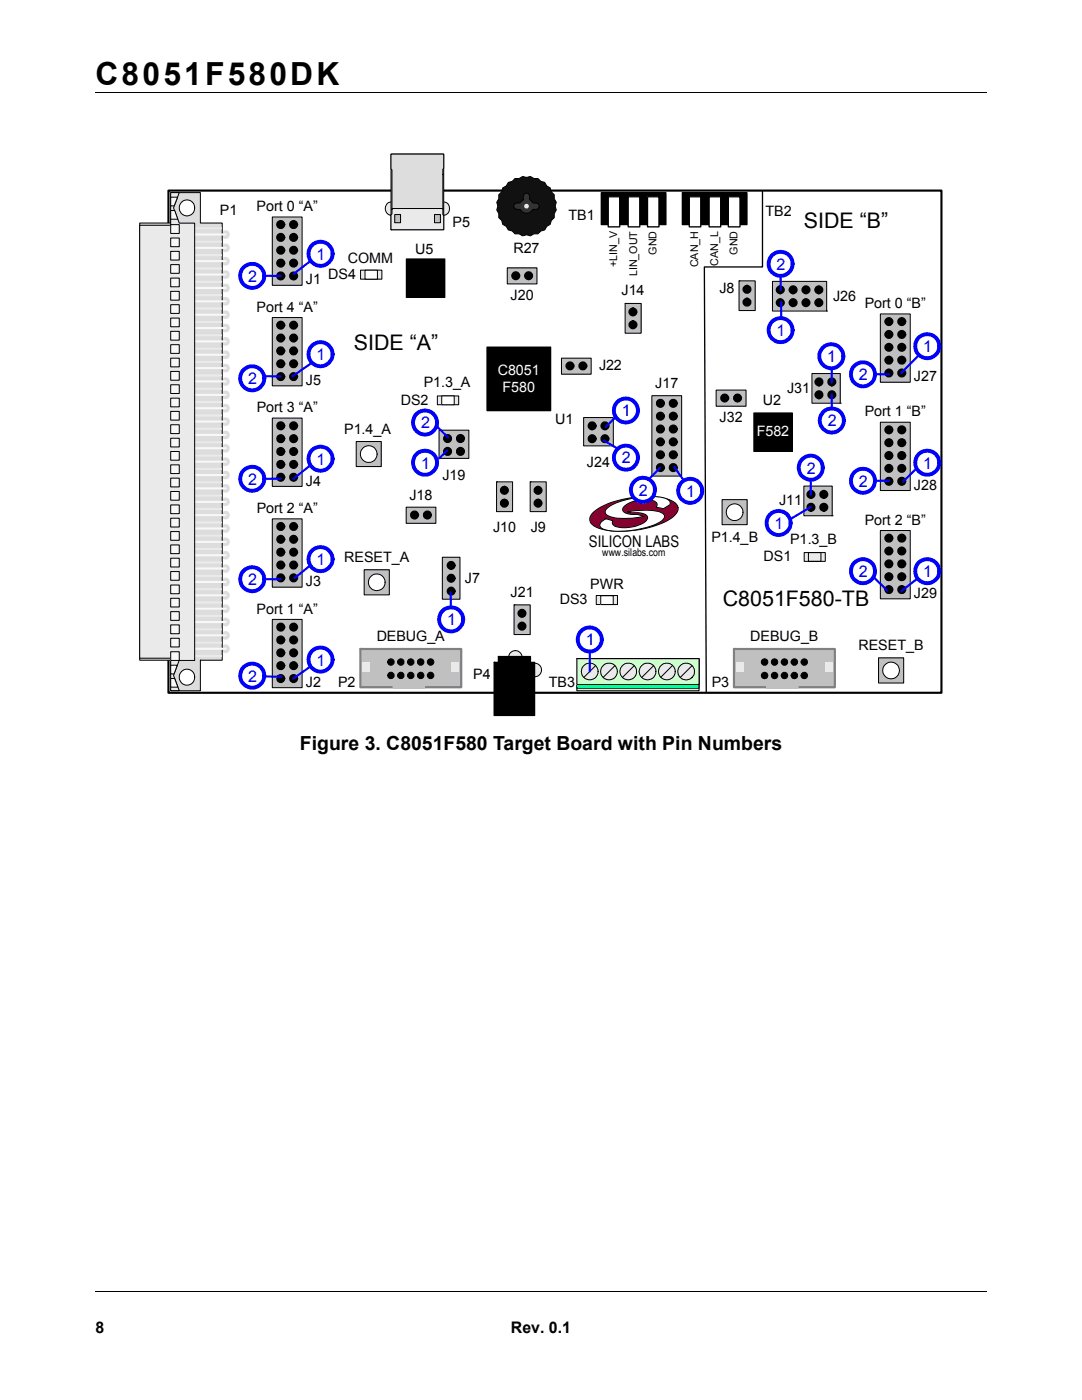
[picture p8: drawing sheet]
<svg xmlns="http://www.w3.org/2000/svg" width="216mm" height="279mm" viewBox="0 0 216 279" stroke-linecap="round" stroke-linejoin="round" font-family="sans-serif">
<path d="M19 18.4h177.8M19.1 257.8h177.8" fill="none" stroke="#000" stroke-width=".2"/>
<g fill="#fff">
<path d="M166.8 259.4h30.7v14.7h-30.7z"/>
<path d="M27.4 30.3h161.1v112.9h-161.1z"/>
<path d="M33.6 38h154.3v100.3h-154.3z"/>
</g>
<path d="M33.6 38h154.3v100.3h-154.3z" fill="none" stroke="#000" stroke-width=".43"/>
<circle cx="102.8" cy="131.2" r="1.36" fill="#eaeaea"/>
<circle cx="102.8" cy="131.2" r="1.36" fill="none" stroke="#000" stroke-width=".2"/>
<circle cx="106.7" cy="133.7" r="1.35" fill="#eaeaea"/>
<g fill="none" stroke="#000" stroke-width=".2">
<path d="M98.6 132.2h8.1v10.6h-8.1zM98.6 132.2h.1M99.4 131h6.5v9.7h-6.5zM99.4 131h.1"/>
<circle cx="106.7" cy="133.7" r="1.35"/>
</g>
<path d="M98.6 132.2h8.1v10.6h-8.1zM99.4 131h6.5v9.7h-6.5z" fill="#000"/>
<path d="M77.2 40.7a1.19 1.19 0 0 1 1.6-.1 1.19 1.19 0 0 1 .3 1.5 1.13 1.13 0 0 1-1.4 .8 1.13 1.13 0 0 1-.8-1.3z" fill-rule="evenodd" fill="#eaeaea"/>
<path d="M77.2 40.7a1.19 1.19 0 0 1 1.6-.1 1.19 1.19 0 0 1 .3 1.5 1.13 1.13 0 0 1-1.4 .8 1.13 1.13 0 0 1-.8-1.3z" fill="none" stroke="#000" stroke-width=".2"/>
<path d="M87.9 40.5a1.25 1.25 0 0 1 1.8 1 1.25 1.25 0 0 1-1.6 1.3 1.43 1.43 0 0 1-.2-2.3z" fill-rule="evenodd" fill="#eaeaea"/>
<path d="M87.9 40.5a1.25 1.25 0 0 1 1.8 1 1.25 1.25 0 0 1-1.6 1.3 1.43 1.43 0 0 1-.2-2.3z" fill="none" stroke="#000" stroke-width=".2"/>
<path d="M78 30.8h10.5v15h-10.5z" fill="#c0c0c0"/>
<path d="M78 30.8h10.5v15h-10.5zM78 45.8h.1" fill="none" stroke="#000" stroke-width=".2"/>
<path d="M78 30.8h10.5v2.7l-.1 .3v8l-.2-.2h-9.9l-.1 .2v-7.9l-.2-.2z" fill-rule="evenodd" fill="#ddd"/>
<path d="M78 30.8h10.5v2.7l-.1 .3v8l-.2-.2h-9.9l-.1 .2v-7.9l-.2-.2z" fill="none" stroke="#000" stroke-width=".2"/>
<path d="M78.8 42.8v1.6h1.1v-1.6zM78.3 41.7l9.9-.1 .2 .2v1l.1 .3v2.7h-10.5v-2.9l.2-.2zM86.7 42.8v1.6h1.2v-1.6z" fill-rule="evenodd" fill="#eaeaea"/>
<path d="M78.3 41.7l9.9-.1 .2 .2v1l.1 .3v2.7h-10.5v-2.9l.2-.2zM78.8 42.8h1.1v1.6h-1.1zM86.7 42.8h1.2v1.6h-1.2z" fill="none" stroke="#000" stroke-width=".2"/>
<path d="M119 118.9h4.2v1.8h-4.2z" fill="#eaeaea"/>
<path d="M119 118.9h4.2v1.8h-4.2z" fill="none" stroke="#000" stroke-width=".2"/>
<path d="M119.9 118.9h2.5v1.8h-2.5z" fill="#fff"/>
<path d="M119.9 118.9h2.5v1.8h-2.5z" fill="none" stroke="#000" stroke-width=".2"/>
<path d="M71.9 53.9h4.3v1.8h-4.3z" fill="#eaeaea"/>
<path d="M71.9 53.9h4.3v1.8h-4.3z" fill="none" stroke="#000" stroke-width=".2"/>
<path d="M72.9 53.9h2.5v1.8h-2.5z" fill="#fff"/>
<path d="M72.8 53.9h2.5v1.8h-2.5z" fill="none" stroke="#000" stroke-width=".2"/>
<path d="M87.3 79h4.2v1.8h-4.2z" fill="#eaeaea"/>
<path d="M87.3 79h4.2v1.8h-4.2z" fill="none" stroke="#000" stroke-width=".2"/>
<path d="M88.1 79h2.5v1.8h-2.5z" fill="#fff"/>
<path d="M88.1 79h2.5v1.8h-2.5z" fill="none" stroke="#000" stroke-width=".2"/>
<path d="M160.5 110.3h4.2v1.7h-4.2z" fill="#eaeaea"/>
<path d="M160.5 110.3h4.2v1.7h-4.2zM161.3 110.3h2.5v1.7h-2.5z" fill="none" stroke="#000" stroke-width=".2"/>
<path d="M144.1 99.7h5v5h-5z" fill="#c0c0c0"/>
<path d="M144.1 99.7h5v5h-5z" fill="none" stroke="#000" stroke-width=".2"/>
<circle cx="146.6" cy="102.2" r="1.67" fill="#fff"/>
<circle cx="146.6" cy="102.2" r="1.67" fill="none" stroke="#000" stroke-width=".2"/>
<path d="M71.1 88.1h5v5h-5z" fill="#c0c0c0"/>
<path d="M71.1 88.1h5v5h-5z" fill="none" stroke="#000" stroke-width=".2"/>
<circle cx="73.6" cy="90.6" r="1.66" fill="#fff"/>
<circle cx="73.6" cy="90.6" r="1.66" fill="none" stroke="#000" stroke-width=".2"/>
<g fill="#ddd">
<path d="M35.7 135.2a1.56 1.56 0 0 1 3.1 0 1.56 1.56 0 0 1-3.1 0zM27.9 44.5v87.3h6.2v6.1h5.9v-6.2l4.3 .1v-87.3h-4.3v-6.1h-5.9v6.1zM35.7 41.5a1.56 1.56 0 0 1 3.1 0 1.56 1.56 0 0 1-3.1 0z" fill-rule="evenodd"/>
<circle cx="45" cy="126.8" r=".86"/>
<circle cx="45" cy="129.5" r=".84"/>
<circle cx="45.1" cy="124.2" r=".86"/>
<circle cx="45" cy="121.5" r=".85"/>
<circle cx="45" cy="116.2" r=".85"/>
<circle cx="45" cy="118.8" r=".84"/>
<circle cx="45" cy="113.5" r=".85"/>
<circle cx="45" cy="110.8" r=".85"/>
<circle cx="45" cy="105.5" r=".84"/>
<circle cx="45" cy="108.1" r=".84"/>
<circle cx="45" cy="102.8" r=".85"/>
<circle cx="45" cy="100.2" r=".85"/>
<circle cx="45" cy="94.8" r=".84"/>
<circle cx="45" cy="97.5" r=".85"/>
<circle cx="45" cy="92.2" r=".85"/>
<circle cx="45" cy="89.5" r=".84"/>
<circle cx="45.1" cy="84.1" r=".86"/>
<circle cx="45" cy="86.8" r=".85"/>
<circle cx="45" cy="81.5" r=".84"/>
<circle cx="45" cy="78.8" r=".85"/>
<circle cx="45" cy="73.5" r=".85"/>
<circle cx="45" cy="76.2" r=".85"/>
<circle cx="45" cy="70.8" r=".84"/>
<circle cx="45" cy="68.1" r=".84"/>
<circle cx="45" cy="62.8" r=".85"/>
<circle cx="45" cy="65.5" r=".85"/>
<circle cx="45" cy="60.2" r=".85"/>
<circle cx="45" cy="57.5" r=".84"/>
<circle cx="45" cy="52.1" r=".85"/>
<circle cx="45" cy="54.8" r=".85"/>
<circle cx="45" cy="49.5" r=".85"/>
<circle cx="45" cy="46.8" r=".85"/>
</g>
<g fill="none" stroke="#000" stroke-width=".2">
<path d="M27.9 44.5h6.2v-6.1h5.9v6.1h4.3v87.3h-4.3v6.1h-5.9v-6.1h-6.2z"/>
<circle cx="37.3" cy="41.5" r="1.56"/>
<circle cx="37.3" cy="135.2" r="1.56"/>
</g>
<g fill="none" stroke="#f8f8f8" stroke-width=".43">
<path d="M37.7 46.8h7.3M37.7 49.5h7.3M37.7 52.1h7.3M37.7 54.8h7.3M37.7 57.5h7.3M37.7 60.1h7.3M37.7 62.8h7.3M37.7 65.5h7.3M37.7 68.1h7.3M37.7 70.8h7.3M37.7 73.5h7.3M37.7 76.1h7.3"/>
<path d="M37.7 78.8h7.3M37.7 81.5h7.3M37.7 84.1h7.3M37.7 86.8h7.3M37.7 89.5h7.3M37.7 92.1h7.3M37.7 94.8h7.3M37.7 97.5h7.3M37.7 100.2h7.3M37.7 102.8h7.3M37.7 105.5h7.3M37.7 108.1h7.3"/>
<path d="M37.7 110.8h7.3M37.7 113.5h7.3M37.7 116.1h7.3M37.7 118.8h7.3M37.7 129.5h7.3M37.7 121.5h7.3M37.7 124.1h7.3M37.7 126.8h7.3"/>
</g>
<g fill="none" stroke="#eaeaea" stroke-width=".43">
<path d="M36.8 48.2h7.3M36.8 50.9h7.3M36.8 53.6h7.3M36.8 56.2h7.3M36.8 58.9h7.3M36.8 45.6h7.3M36.8 61.6h7.3M36.8 64.3h7.3M36.8 66.9h7.3M36.8 69.6h7.3M36.8 72.2h7.3M36.8 74.9h7.3"/>
<path d="M36.8 77.6h7.3M36.8 80.2h7.3M36.8 82.9h7.3M36.8 85.6h7.3M36.8 88.3h7.3M36.8 90.9h7.3M36.8 93.6h7.3M36.8 96.2h7.3M36.8 98.9h7.3M36.8 101.6h7.3M36.8 104.3h7.3M36.8 106.9h7.3"/>
<path d="M36.8 109.6h7.3M36.8 112.3h7.3M36.8 114.9h7.3M36.8 117.6h7.3M36.8 130.9h7.3M36.8 120.2h7.3M36.8 122.9h7.3M36.8 125.6h7.3M36.8 128.3h7.3"/>
</g>
<path d="M34.1 38.4h1.7l-1.2 3.1 1.2 3h3v87.3h-3l-1.2 3 1.2 3h-1.7v-6.4h-6.2v-86.4h6.2z" fill-rule="evenodd" fill="#eaeaea"/>
<path d="M34.1 38.4h1.7l-1.2 3.1 1.2 3h3v87.3h-3l-1.2 3 1.2 3h-1.7v-6.4h-6.2v-86.4h6.2z" fill="none" stroke="#000" stroke-width=".2"/>
<path d="M34.1 44.8h1.7v1.8h-1.7z" fill="#f8f8f8"/>
<path d="M34.1 44.8h1.7v1.8h-1.7z" fill="none" stroke="#000" stroke-width=".2"/>
<path d="M34.1 63.5h1.7v1.7h-1.7z" fill="#f8f8f8"/>
<path d="M34.1 63.5h1.7v1.7h-1.7z" fill="none" stroke="#000" stroke-width=".2"/>
<path d="M34.1 55.5h1.7v1.7h-1.7z" fill="#f8f8f8"/>
<path d="M34.1 55.5h1.7v1.7h-1.7z" fill="none" stroke="#000" stroke-width=".2"/>
<path d="M34.1 90.1h1.7v1.7h-1.7z" fill="#f8f8f8"/>
<path d="M34.1 90.1h1.7v1.7h-1.7z" fill="none" stroke="#000" stroke-width=".2"/>
<path d="M34.1 60.8h1.7v1.7h-1.7z" fill="#f8f8f8"/>
<path d="M34.1 60.8h1.7v1.7h-1.7z" fill="none" stroke="#000" stroke-width=".2"/>
<path d="M34.1 127.4h1.7v1.7h-1.7z" fill="#f8f8f8"/>
<path d="M34.1 127.4h1.7v1.7h-1.7z" fill="none" stroke="#000" stroke-width=".2"/>
<path d="M34.1 103.4h1.7v1.8h-1.7z" fill="#f8f8f8"/>
<path d="M34.1 103.4h1.7v1.8h-1.7z" fill="none" stroke="#000" stroke-width=".2"/>
<path d="M34.1 116.8h1.7v1.7h-1.7z" fill="#f8f8f8"/>
<path d="M34.1 116.8h1.7v1.7h-1.7z" fill="none" stroke="#000" stroke-width=".2"/>
<path d="M34.1 74.1h1.7v1.8h-1.7z" fill="#f8f8f8"/>
<path d="M34.1 74.1h1.7v1.8h-1.7z" fill="none" stroke="#000" stroke-width=".2"/>
<path d="M34.1 52.8h1.7v1.7h-1.7z" fill="#f8f8f8"/>
<path d="M34.1 52.8h1.7v1.7h-1.7z" fill="none" stroke="#000" stroke-width=".2"/>
<path d="M34.1 50.2h1.7v1.7h-1.7z" fill="#f8f8f8"/>
<path d="M34.1 50.2h1.7v1.7h-1.7z" fill="none" stroke="#000" stroke-width=".2"/>
<path d="M34.1 100.8h1.7v1.7h-1.7z" fill="#f8f8f8"/>
<path d="M34.1 100.8h1.7v1.7h-1.7z" fill="none" stroke="#000" stroke-width=".2"/>
<path d="M34.1 98.1h1.7v1.7h-1.7z" fill="#f8f8f8"/>
<path d="M34.1 98.1h1.7v1.7h-1.7z" fill="none" stroke="#000" stroke-width=".2"/>
<path d="M34.1 68.8h1.7v1.7h-1.7z" fill="#f8f8f8"/>
<path d="M34.1 68.8h1.7v1.7h-1.7z" fill="none" stroke="#000" stroke-width=".2"/>
<path d="M34.1 124.7h1.7v1.8h-1.7z" fill="#f8f8f8"/>
<path d="M34.1 124.7h1.7v1.8h-1.7z" fill="none" stroke="#000" stroke-width=".2"/>
<path d="M34.1 122.1h1.7v1.7h-1.7z" fill="#f8f8f8"/>
<path d="M34.1 122.1h1.7v1.7h-1.7z" fill="none" stroke="#000" stroke-width=".2"/>
<path d="M34.1 95.4h1.7v1.8h-1.7z" fill="#f8f8f8"/>
<path d="M34.1 95.4h1.7v1.8h-1.7z" fill="none" stroke="#000" stroke-width=".2"/>
<path d="M34.1 114.1h1.7v1.7h-1.7z" fill="#f8f8f8"/>
<path d="M34.1 114.1h1.7v1.7h-1.7z" fill="none" stroke="#000" stroke-width=".2"/>
<path d="M34.1 71.5h1.7v1.7h-1.7z" fill="#f8f8f8"/>
<path d="M34.1 71.5h1.7v1.7h-1.7z" fill="none" stroke="#000" stroke-width=".2"/>
<path d="M34.1 87.5h1.7v1.7h-1.7z" fill="#f8f8f8"/>
<path d="M34.1 87.5h1.7v1.7h-1.7z" fill="none" stroke="#000" stroke-width=".2"/>
<path d="M34.1 82.1h1.7v1.7h-1.7z" fill="#f8f8f8"/>
<path d="M34.1 82.1h1.7v1.7h-1.7z" fill="none" stroke="#000" stroke-width=".2"/>
<path d="M34.1 58.1h1.7v1.8h-1.7z" fill="#f8f8f8"/>
<path d="M34.1 58.1h1.7v1.8h-1.7z" fill="none" stroke="#000" stroke-width=".2"/>
<path d="M34.1 108.8h1.7v1.7h-1.7z" fill="#f8f8f8"/>
<path d="M34.1 108.8h1.7v1.7h-1.7z" fill="none" stroke="#000" stroke-width=".2"/>
<path d="M34.1 66.1h1.7v1.8h-1.7z" fill="#f8f8f8"/>
<path d="M34.1 66.1h1.7v1.8h-1.7z" fill="none" stroke="#000" stroke-width=".2"/>
<path d="M34.1 119.4h1.7v1.7h-1.7z" fill="#f8f8f8"/>
<path d="M34.1 119.4h1.7v1.7h-1.7z" fill="none" stroke="#000" stroke-width=".2"/>
<path d="M34.1 106.1h1.7v1.7h-1.7z" fill="#f8f8f8"/>
<path d="M34.1 106.1h1.7v1.7h-1.7z" fill="none" stroke="#000" stroke-width=".2"/>
<path d="M34.1 92.8h1.7v1.7h-1.7z" fill="#f8f8f8"/>
<path d="M34.1 92.8h1.7v1.7h-1.7z" fill="none" stroke="#000" stroke-width=".2"/>
<path d="M34.1 47.5h1.7v1.7h-1.7z" fill="#f8f8f8"/>
<path d="M34.1 47.5h1.7v1.7h-1.7z" fill="none" stroke="#000" stroke-width=".2"/>
<path d="M34.1 79.5h1.7v1.7h-1.7z" fill="#f8f8f8"/>
<path d="M34.1 79.5h1.7v1.7h-1.7z" fill="none" stroke="#000" stroke-width=".2"/>
<path d="M34.1 111.4h1.7v1.8h-1.7z" fill="#f8f8f8"/>
<path d="M34.1 111.4h1.7v1.8h-1.7z" fill="none" stroke="#000" stroke-width=".2"/>
<path d="M34.1 76.8h1.7v1.7h-1.7z" fill="#f8f8f8"/>
<path d="M34.1 76.8h1.7v1.7h-1.7z" fill="none" stroke="#000" stroke-width=".2"/>
<path d="M34.1 84.8h1.7v1.7h-1.7z" fill="#f8f8f8"/>
<path d="M34.1 84.8h1.7v1.7h-1.7z" fill="none" stroke="#000" stroke-width=".2"/>
<path d="M34.1 130.1h1.7v1.7h-1.7z" fill="#f8f8f8"/>
<path d="M34.1 130.1h1.7v1.7h-1.7z" fill="none" stroke="#000" stroke-width=".2"/>
<path d="M34.1 42h.8l.6 1.8h-1.4z" fill-rule="evenodd" fill="#f8f8f8"/>
<path d="M34.1 42h.8l.6 1.8h-1.4z" fill="none" stroke="#000" stroke-width=".2"/>
<path d="M34.1 39.3h1.3l-.6 1.8h-.7z" fill-rule="evenodd" fill="#f8f8f8"/>
<path d="M34.1 39.3h1.3l-.6 1.8h-.7z" fill="none" stroke="#000" stroke-width=".2"/>
<path d="M34.1 132.8h1.3l-.7 1.7h-.6z" fill-rule="evenodd" fill="#f8f8f8"/>
<path d="M34.1 132.8h1.3l-.7 1.7h-.6z" fill="none" stroke="#000" stroke-width=".2"/>
<path d="M34.1 135.4h.7l.7 1.7h-1.4z" fill-rule="evenodd" fill="#f8f8f8"/>
<path d="M34.1 135.4h.7l.7 1.7h-1.4z" fill="none" stroke="#000" stroke-width=".2"/>
<path d="M54.3 43.3h6v13.6h-6z" fill="#c0c0c0"/>
<path d="M54.3 43.3h6v13.6h-6z" fill="none" stroke="#000" stroke-width=".2"/>
<g fill="#000">
<circle cx="56" cy="49.9" r=".77"/>
<circle cx="56" cy="52.5" r=".77"/>
<circle cx="56" cy="47.4" r=".77"/>
<circle cx="56" cy="44.8" r=".77"/>
<circle cx="56" cy="55.1" r=".77"/>
<circle cx="58.6" cy="52.5" r=".77"/>
<circle cx="58.6" cy="49.9" r=".77"/>
<circle cx="58.6" cy="47.4" r=".77"/>
<circle cx="58.6" cy="44.8" r=".77"/>
<circle cx="58.6" cy="55.1" r=".77"/>
</g>
<g fill="none" stroke="#000" stroke-width=".27">
<circle cx="56" cy="49.9" r=".77"/>
<circle cx="56" cy="52.5" r=".77"/>
<circle cx="56" cy="47.4" r=".77"/>
<circle cx="56" cy="44.8" r=".77"/>
<circle cx="56" cy="55.1" r=".77"/>
<circle cx="58.6" cy="52.5" r=".77"/>
<circle cx="58.6" cy="49.9" r=".77"/>
<circle cx="58.6" cy="47.4" r=".77"/>
<circle cx="58.6" cy="44.8" r=".77"/>
<circle cx="58.6" cy="55.1" r=".77"/>
</g>
<path d="M54.3 63.4h6v13.6h-6z" fill="#c0c0c0"/>
<path d="M54.3 63.4h6v13.6h-6z" fill="none" stroke="#000" stroke-width=".2"/>
<g fill="#000">
<circle cx="56" cy="67.5" r=".78"/>
<circle cx="56" cy="70" r=".78"/>
<circle cx="56" cy="72.6" r=".78"/>
<circle cx="56" cy="75.2" r=".78"/>
<circle cx="56" cy="64.9" r=".77"/>
<circle cx="58.6" cy="70" r=".79"/>
<circle cx="58.6" cy="72.6" r=".78"/>
<circle cx="58.6" cy="67.5" r=".77"/>
<circle cx="58.6" cy="64.9" r=".77"/>
<circle cx="58.6" cy="75.2" r=".77"/>
</g>
<g fill="none" stroke="#000" stroke-width=".27">
<circle cx="56" cy="67.5" r=".78"/>
<circle cx="56" cy="70" r=".78"/>
<circle cx="56" cy="72.6" r=".78"/>
<circle cx="56" cy="75.2" r=".78"/>
<circle cx="56" cy="64.9" r=".77"/>
<circle cx="58.6" cy="70" r=".79"/>
<circle cx="58.6" cy="72.6" r=".78"/>
<circle cx="58.6" cy="67.5" r=".77"/>
<circle cx="58.6" cy="64.9" r=".77"/>
<circle cx="58.6" cy="75.2" r=".77"/>
</g>
<path d="M54.3 103.5h6v13.7h-6z" fill="#c0c0c0"/>
<path d="M54.3 103.5h6v13.7h-6z" fill="none" stroke="#000" stroke-width=".2"/>
<g fill="#000">
<circle cx="56" cy="112.8" r=".79"/>
<circle cx="56" cy="110.2" r=".78"/>
<circle cx="56" cy="115.3" r=".78"/>
<circle cx="56" cy="105.1" r=".78"/>
<circle cx="56" cy="107.6" r=".78"/>
<circle cx="58.6" cy="112.8" r=".78"/>
<circle cx="58.6" cy="115.3" r=".77"/>
<circle cx="58.6" cy="105.1" r=".77"/>
<circle cx="58.6" cy="110.2" r=".77"/>
<circle cx="58.6" cy="107.6" r=".77"/>
</g>
<g fill="none" stroke="#000" stroke-width=".27">
<circle cx="56" cy="112.8" r=".79"/>
<circle cx="56" cy="110.2" r=".78"/>
<circle cx="56" cy="115.3" r=".78"/>
<circle cx="56" cy="105.1" r=".78"/>
<circle cx="56" cy="107.6" r=".78"/>
<circle cx="58.6" cy="112.8" r=".78"/>
<circle cx="58.6" cy="115.3" r=".77"/>
<circle cx="58.6" cy="105.1" r=".77"/>
<circle cx="58.6" cy="110.2" r=".77"/>
<circle cx="58.6" cy="107.6" r=".77"/>
</g>
<path d="M54.3 123.6h6v13.6h-6z" fill="#c0c0c0"/>
<path d="M54.3 123.6h6v13.6h-6z" fill="none" stroke="#000" stroke-width=".2"/>
<g fill="#000">
<circle cx="56" cy="130.3" r=".79"/>
<circle cx="56" cy="125.1" r=".78"/>
<circle cx="56" cy="132.8" r=".78"/>
<circle cx="56" cy="135.4" r=".78"/>
<circle cx="56" cy="127.7" r=".78"/>
<circle cx="58.6" cy="130.3" r=".78"/>
<circle cx="58.6" cy="132.8" r=".77"/>
<circle cx="58.6" cy="135.4" r=".77"/>
<circle cx="58.6" cy="125.1" r=".77"/>
<circle cx="58.6" cy="127.7" r=".78"/>
</g>
<g fill="none" stroke="#000" stroke-width=".27">
<circle cx="56" cy="130.3" r=".79"/>
<circle cx="56" cy="125.1" r=".78"/>
<circle cx="56" cy="132.8" r=".78"/>
<circle cx="56" cy="135.4" r=".78"/>
<circle cx="56" cy="127.7" r=".78"/>
<circle cx="58.6" cy="130.3" r=".78"/>
<circle cx="58.6" cy="132.8" r=".77"/>
<circle cx="58.6" cy="135.4" r=".77"/>
<circle cx="58.6" cy="125.1" r=".77"/>
<circle cx="58.6" cy="127.7" r=".78"/>
</g>
<path d="M54.3 83.4h6v13.7h-6z" fill="#c0c0c0"/>
<path d="M120 38.4h12.9v6.5h-12.9zM54.3 83.4h6v13.7h-6z" fill="none" stroke="#000" stroke-width=".2"/>
<g fill="#000">
<circle cx="56" cy="87.5" r=".79"/>
<circle cx="56" cy="90.1" r=".79"/>
<circle cx="56" cy="85" r=".78"/>
<circle cx="56" cy="95.2" r=".78"/>
<circle cx="56" cy="92.7" r=".78"/>
<circle cx="58.6" cy="87.5" r=".78"/>
<circle cx="58.6" cy="90.1" r=".78"/>
<circle cx="58.6" cy="95.2" r=".77"/>
<circle cx="58.6" cy="92.7" r=".77"/>
<circle cx="58.6" cy="85" r=".77"/>
</g>
<g fill="none" stroke="#000" stroke-width=".27">
<circle cx="56" cy="87.5" r=".79"/>
<circle cx="56" cy="90.1" r=".79"/>
<circle cx="56" cy="85" r=".78"/>
<circle cx="56" cy="95.2" r=".78"/>
<circle cx="56" cy="92.7" r=".78"/>
<circle cx="58.6" cy="87.5" r=".78"/>
<circle cx="58.6" cy="90.1" r=".78"/>
<circle cx="58.6" cy="95.2" r=".77"/>
<circle cx="58.6" cy="92.7" r=".77"/>
<circle cx="58.6" cy="85" r=".77"/>
</g>
<path d="M120 38.4h12.9v6.5h-12.9z" fill="#000"/>
<path d="M121.4 39.3h2.3v6h-2.3z" fill="#fff"/>
<path d="M121.4 39.3h2.3v6h-2.3z" fill="none" stroke="#000" stroke-width=".27"/>
<path d="M125.3 39.3h2.4v6h-2.4z" fill="#fff"/>
<path d="M125.3 39.3h2.4v6h-2.4z" fill="none" stroke="#000" stroke-width=".27"/>
<path d="M129.2 39.3h2.3v6h-2.3z" fill="#fff"/>
<path d="M129.2 39.3h2.3v6h-2.3z" fill="none" stroke="#000" stroke-width=".27"/>
<path d="M71.9 129.5h20.1v7.7h-20.1z" fill="#c0c0c0"/>
<path d="M71.9 129.5h20.1v7.7h-20.1z" fill="none" stroke="#808080" stroke-width=".43"/>
<circle cx="71.9" cy="129.5" r=".21" fill="#808080"/>
<path d="M78.4 135.7h6.3v1.7h-6.3z" fill="#c0c0c0"/>
<path d="M78.4 135.7h6.3v1.7h-6.3zM78.4 135.7h.1" fill="none" stroke="#c0c0c0" stroke-width=".2"/>
<g fill="#eaeaea">
<path d="M90 132.1h1.6v2h-1.6z"/>
<path d="M72.2 132.1h1.6v2h-1.6z"/>
</g>
<g fill="#000">
<circle cx="78" cy="132.1" r=".64"/>
<circle cx="78" cy="134.8" r=".66"/>
<circle cx="80" cy="134.8" r=".64"/>
<circle cx="80" cy="132.1" r=".64"/>
<circle cx="81.9" cy="132.1" r=".64"/>
<circle cx="82" cy="134.8" r=".66"/>
<circle cx="83.9" cy="132.1" r=".64"/>
<circle cx="84" cy="134.8" r=".64"/>
<circle cx="85.9" cy="134.8" r=".64"/>
<circle cx="85.9" cy="132.1" r=".64"/>
</g>
<g fill="none" stroke="#000" stroke-width=".2">
<path d="M136.1 38.4h13v6.5h-13z"/>
<circle cx="78" cy="132.1" r=".64"/>
<circle cx="78" cy="134.8" r=".66"/>
<circle cx="80" cy="134.8" r=".64"/>
<circle cx="80" cy="132.1" r=".64"/>
<circle cx="81.9" cy="132.1" r=".64"/>
<circle cx="82" cy="134.8" r=".66"/>
<circle cx="83.9" cy="132.1" r=".64"/>
<circle cx="84" cy="134.8" r=".64"/>
<circle cx="85.9" cy="134.8" r=".64"/>
<circle cx="85.9" cy="132.1" r=".64"/>
</g>
<path d="M136.1 38.4h13v6.5h-13z" fill="#000"/>
<path d="M137.5 39.3h2.3v6h-2.3z" fill="#fff"/>
<path d="M137.5 39.3h2.3v6h-2.3z" fill="none" stroke="#000" stroke-width=".27"/>
<path d="M141.5 39.3h2.3v6h-2.3z" fill="#fff"/>
<path d="M141.5 39.3h2.3v6h-2.3z" fill="none" stroke="#000" stroke-width=".27"/>
<path d="M145.3 39.3h2.4v6h-2.4z" fill="#fff"/>
<path d="M145.3 39.3h2.4v6h-2.4z" fill="none" stroke="#000" stroke-width=".27"/>
<path d="M100.3 37.5l.7-.4 .4-.7 .8-.2 .6-.6h.8l.7-.4 .8 .2 .7-.2 .7 .4h.8l.6 .6 .8 .2 .4 .7 .7 .4 .2 .8 .6 .6v.8l.4 .7-.2 .7 .2 .8-.4 .7v.8l-.6 .6-.2 .8-.7 .4-.4 .7-.8 .2-.6 .6h-.8l-.7 .4-.7-.2-.8 .2-.7-.4h-.8l-.6-.6-.8-.2-.4-.7-.7-.4-.2-.8-.6-.6v-.8l-.4-.7 .2-.8-.2-.7 .4-.7v-.8l.6-.6z" fill-rule="evenodd" fill="#111"/>
<path d="M100.3 37.5l.7-.4 .4-.7 .8-.2 .6-.6h.8l.7-.4 .8 .2 .7-.2 .7 .4h.8l.6 .6 .8 .2 .4 .7 .7 .4 .2 .8 .6 .6v.8l.4 .7-.2 .7 .2 .8-.4 .7v.8l-.6 .6-.2 .8-.7 .4-.4 .7-.8 .2-.6 .6h-.8l-.7 .4-.7-.2-.8 .2-.7-.4h-.8l-.6-.6-.8-.2-.4-.7-.7-.4-.2-.8-.6-.6v-.8l-.4-.7 .2-.8-.2-.7 .4-.7v-.8l.6-.6z" fill="none" stroke="#000" stroke-width=".2"/>
<path d="M104.6 38.7a.62 .62 0 0 1 .7-.1 .62 .62 0 0 1 .4 .6v.7l.6 .6h.7a.64 .64 0 0 1 .6 .6 .64 .64 0 0 1-.6 .7h-.7a1.46 1.46 0 0 1-2.5 0h-.6a.64 .64 0 0 1-.7-.7 .64 .64 0 0 1 .7-.6h.6l.6-.6v-.7z" fill-rule="evenodd" fill="#333"/>
<path d="M104.6 38.7a.62 .62 0 0 1 .7-.1 .62 .62 0 0 1 .4 .6v.7l.6 .6h.7a.64 .64 0 0 1 .6 .6 .64 .64 0 0 1-.6 .7h-.7a1.46 1.46 0 0 1-2.5 0h-.6a.64 .64 0 0 1-.7-.7 .64 .64 0 0 1 .7-.6h.6l.6-.6v-.7z" fill="none" stroke="#000" stroke-width=".2"/>
<circle cx="105.1" cy="41.1" r=".48" fill="#eaeaea"/>
<path d="M152.1 38v15.3h-11.6l.4 84.9" fill="none" stroke="#000" stroke-width=".27"/>
<path d="M146.5 129.5h20.1v7.7h-20.1z" fill="#c0c0c0"/>
<path d="M146.5 129.5h20.1v7.7h-20.1z" fill="none" stroke="#808080" stroke-width=".43"/>
<circle cx="146.5" cy="129.5" r=".21" fill="#808080"/>
<path d="M153 135.7h6.3v1.7h-6.3z" fill="#c0c0c0"/>
<path d="M153 135.7h6.3v1.7h-6.3zM153 135.7h.1" fill="none" stroke="#c0c0c0" stroke-width=".2"/>
<g fill="#eaeaea">
<path d="M164.6 132.1h1.6v2h-1.6z"/>
<path d="M146.8 132.1h1.6v2h-1.6z"/>
</g>
<g fill="#000">
<circle cx="152.6" cy="132.1" r=".64"/>
<circle cx="152.6" cy="134.8" r=".65"/>
<circle cx="154.6" cy="132.1" r=".63"/>
<circle cx="154.6" cy="134.8" r=".64"/>
<circle cx="156.5" cy="132.1" r=".64"/>
<circle cx="156.5" cy="134.8" r=".64"/>
<circle cx="158.5" cy="132.1" r=".64"/>
<circle cx="158.5" cy="134.8" r=".64"/>
<circle cx="160.5" cy="132.1" r=".64"/>
<circle cx="160.5" cy="134.8" r=".64"/>
</g>
<g fill="none" stroke="#000" stroke-width=".2">
<circle cx="152.6" cy="132.1" r=".64"/>
<circle cx="152.6" cy="134.8" r=".65"/>
<circle cx="154.6" cy="132.1" r=".63"/>
<circle cx="154.6" cy="134.8" r=".64"/>
<circle cx="156.5" cy="132.1" r=".64"/>
<circle cx="156.5" cy="134.8" r=".64"/>
<circle cx="158.5" cy="132.1" r=".64"/>
<circle cx="158.5" cy="134.8" r=".64"/>
<circle cx="160.5" cy="132.1" r=".64"/>
<circle cx="160.5" cy="134.8" r=".64"/>
</g>
<path d="M115.1 131.4h24.4v6.5h-24.4z" fill="#cfc"/>
<path d="M115.1 131.4h24.4v6.5h-24.4z" fill="none" stroke="#000" stroke-width=".2"/>
<path d="M115.1 131.4h24.4v6h-24.4z" fill="#00ff9a"/>
<path d="M115.1 131.4h24.4v6h-24.4z" fill="none" stroke="#000" stroke-width=".2"/>
<path d="M115.1 131.4h24.4v5.2h-24.4z" fill="#cfc"/>
<path d="M115.1 131.4h24.4v5.2h-24.4z" fill="none" stroke="#000" stroke-width=".2"/>
<circle cx="136.9" cy="134" r="1.67" fill="#eaeaea"/>
<circle cx="136.9" cy="134" r="1.67" fill="none" stroke="#000" stroke-width=".2"/>
<circle cx="133.1" cy="134" r="1.66" fill="#eaeaea"/>
<circle cx="133.1" cy="134" r="1.66" fill="none" stroke="#000" stroke-width=".2"/>
<circle cx="129.2" cy="134" r="1.66" fill="#eaeaea"/>
<circle cx="129.2" cy="134" r="1.66" fill="none" stroke="#000" stroke-width=".2"/>
<circle cx="125.4" cy="134" r="1.66" fill="#eaeaea"/>
<circle cx="125.4" cy="134" r="1.66" fill="none" stroke="#000" stroke-width=".2"/>
<circle cx="121.5" cy="134" r="1.66" fill="#eaeaea"/>
<circle cx="121.5" cy="134" r="1.66" fill="none" stroke="#000" stroke-width=".2"/>
<circle cx="117.7" cy="134" r="1.66" fill="#eaeaea"/>
<g fill="none" stroke="#000" stroke-width=".2">
<path d="M118.9 132.8l-2.4 2.4M122.7 132.8l-2.3 2.4M126.6 132.8l-2.4 2.4M130.4 132.8l-2.4 2.4M134.2 132.8l-2.4 2.4M138.1 132.8l-2.4 2.4"/>
<circle cx="117.7" cy="134" r="1.66"/>
</g>
<path d="M72.7 113.7h5v5h-5z" fill="#c0c0c0"/>
<path d="M72.7 113.7h5v5h-5z" fill="none" stroke="#000" stroke-width=".2"/>
<circle cx="75.2" cy="116.2" r="1.67" fill="#fff"/>
<circle cx="75.2" cy="116.2" r="1.67" fill="none" stroke="#000" stroke-width=".2"/>
<path d="M175.3 131.3h5v5h-5z" fill="#c0c0c0"/>
<path d="M175.3 131.3h5v5h-5z" fill="none" stroke="#000" stroke-width=".2"/>
<circle cx="177.8" cy="133.8" r="1.67" fill="#fff"/>
<circle cx="177.8" cy="133.8" r="1.67" fill="none" stroke="#000" stroke-width=".2"/>
<path d="M101.2 53.5h5.9v3.2h-5.9z" fill="#c0c0c0"/>
<path d="M101.2 53.5h5.9v3.2h-5.9z" fill="none" stroke="#000" stroke-width=".2"/>
<g fill="#000">
<circle cx="102.9" cy="55" r=".77"/>
<circle cx="105.5" cy="55" r=".77"/>
</g>
<g fill="none" stroke="#000" stroke-width=".27">
<circle cx="102.9" cy="55" r=".77"/>
<circle cx="105.5" cy="55" r=".77"/>
</g>
<path d="M118.2 102.4a14.2 14.2 0 0 1 7.8-3.1 16.3 16.3 0 0 1 8 .6 1.67 1.67 0 0 1 1.3 1.4 1.67 1.67 0 0 1-.8 1.7 18.2 18.2 0 0 1-11 3 7.8 7.8 0 0 1-5.6-1.5 1.55 1.55 0 0 1 .3-2.1z" fill-rule="evenodd" fill="#9a0033"/>
<path d="M118.2 102.4a14.2 14.2 0 0 1 7.8-3.1 16.3 16.3 0 0 1 8 .6 1.67 1.67 0 0 1 1.3 1.4 1.67 1.67 0 0 1-.8 1.7 18.2 18.2 0 0 1-11 3 7.8 7.8 0 0 1-5.6-1.5 1.55 1.55 0 0 1 .3-2.1z" fill="none" stroke="#000" stroke-width=".2"/>
<path d="M121 101.6a7.4 7.4 0 0 1 3.6-1.8 16.5 16.5 0 0 1 8-.4 1.06 1.06 0 0 1 1.1 1.3l-1.3 .8-1.5-.3a.75 .75 0 0 0-.4-1.2 6 6 0 0 0-6.2 1.5 .96 .96 0 0 0 1 1.1l1.9 .1 1.3 .4a13.2 13.2 0 0 1-7.2-.2l-.5-.5v-.4z" fill-rule="evenodd" fill="#fff"/>
<path d="M121 101.6a7.4 7.4 0 0 1 3.6-1.8 16.5 16.5 0 0 1 8-.4 1.06 1.06 0 0 1 1.1 1.3l-1.3 .8-1.5-.3a.75 .75 0 0 0-.4-1.2 6 6 0 0 0-6.2 1.5 .96 .96 0 0 0 1 1.1l1.9 .1 1.3 .4a13.2 13.2 0 0 1-7.2-.2l-.5-.5v-.4z" fill="none" stroke="#000" stroke-width=".2"/>
<path d="M120 104.1l.9-.6 1.4 .4a.79 .79 0 0 0 .7 1.2 6.9 6.9 0 0 0 5.9-1.2 .8 .8 0 0 0 .3-.9 .8 .8 0 0 0-.8-.5l-3.3-.3a14.8 14.8 0 0 1 6.6 0l.3 .1a.83 .83 0 0 1 .6 .8 .83 .83 0 0 1-.5 .8 17 17 0 0 1-11.5 1.8 .88 .88 0 0 1-.8-.6 .88 .88 0 0 1 .2-1z" fill-rule="evenodd" fill="#fff"/>
<path d="M120 104.1l.9-.6 1.4 .4a.79 .79 0 0 0 .7 1.2 6.9 6.9 0 0 0 5.9-1.2 .8 .8 0 0 0 .3-.9 .8 .8 0 0 0-.8-.5l-3.3-.3a14.8 14.8 0 0 1 6.6 0l.3 .1a.83 .83 0 0 1 .6 .8 .83 .83 0 0 1-.5 .8 17 17 0 0 1-11.5 1.8 .88 .88 0 0 1-.8-.6 .88 .88 0 0 1 .2-1z" fill="none" stroke="#000" stroke-width=".2"/>
<path d="M124.7 60.6h3.2v5.9h-3.2z" fill="#c0c0c0"/>
<path d="M124.7 60.6h3.2v5.9h-3.2zM124.7 60.6h.1" fill="none" stroke="#000" stroke-width=".2"/>
<g fill="#000">
<circle cx="126.3" cy="62.2" r=".77"/>
<circle cx="126.3" cy="64.8" r=".76"/>
</g>
<g fill="none" stroke="#000" stroke-width=".27">
<circle cx="126.3" cy="62.2" r=".77"/>
<circle cx="126.3" cy="64.8" r=".76"/>
</g>
<path d="M112 71.5h6v3.2h-6z" fill="#c0c0c0"/>
<path d="M112 71.5h6v3.2h-6z" fill="none" stroke="#000" stroke-width=".2"/>
<g fill="#000">
<circle cx="113.7" cy="73" r=".77"/>
<circle cx="116.3" cy="73" r=".77"/>
</g>
<g fill="none" stroke="#000" stroke-width=".27">
<circle cx="113.7" cy="73" r=".77"/>
<circle cx="116.3" cy="73" r=".77"/>
</g>
<path d="M87.6 85.9h6v5.6h-6z" fill="#c0c0c0"/>
<path d="M87.6 85.9h6v5.6h-6z" fill="none" stroke="#000" stroke-width=".2"/>
<g fill="#000">
<circle cx="89.3" cy="87.5" r=".77"/>
<circle cx="89.3" cy="90.1" r=".77"/>
<circle cx="91.9" cy="87.5" r=".77"/>
<circle cx="91.9" cy="90.1" r=".77"/>
</g>
<g fill="none" stroke="#000" stroke-width=".27">
<circle cx="89.3" cy="87.5" r=".77"/>
<circle cx="89.3" cy="90.1" r=".77"/>
<circle cx="91.9" cy="87.5" r=".77"/>
<circle cx="91.9" cy="90.1" r=".77"/>
</g>
<path d="M81 101.2h6v3.2h-6z" fill="#c0c0c0"/>
<path d="M81 101.2h6v3.2h-6z" fill="none" stroke="#000" stroke-width=".2"/>
<g fill="#000">
<circle cx="82.7" cy="102.8" r=".77"/>
<circle cx="85.3" cy="102.8" r=".77"/>
</g>
<g fill="none" stroke="#000" stroke-width=".27">
<circle cx="82.7" cy="102.8" r=".77"/>
<circle cx="85.3" cy="102.8" r=".77"/>
</g>
<path d="M102.6 120.7h3.2v5.9h-3.2z" fill="#c0c0c0"/>
<path d="M102.6 120.7h3.2v5.9h-3.2zM102.6 120.7h.1" fill="none" stroke="#000" stroke-width=".2"/>
<g fill="#000">
<circle cx="104.1" cy="122.4" r=".77"/>
<circle cx="104.1" cy="125" r=".77"/>
</g>
<g fill="none" stroke="#000" stroke-width=".27">
<circle cx="104.1" cy="122.4" r=".77"/>
<circle cx="104.1" cy="125" r=".77"/>
</g>
<path d="M88.3 111.2h3.5v8.4h-3.5z" fill="#c0c0c0"/>
<path d="M88.3 111.2h3.5v8.4h-3.5z" fill="none" stroke="#000" stroke-width=".2"/>
<g fill="#000">
<circle cx="90" cy="118" r=".77"/>
<circle cx="90" cy="115.4" r=".76"/>
<circle cx="90" cy="112.9" r=".76"/>
</g>
<g fill="none" stroke="#000" stroke-width=".27">
<circle cx="90" cy="118" r=".77"/>
<circle cx="90" cy="115.4" r=".76"/>
<circle cx="90" cy="112.9" r=".76"/>
</g>
<path d="M99.1 96.2h3.2v5.9h-3.2z" fill="#c0c0c0"/>
<path d="M99.1 96.2h3.2v5.9h-3.2zM99.1 96.2h.1" fill="none" stroke="#000" stroke-width=".2"/>
<g fill="#000">
<circle cx="100.6" cy="97.8" r=".77"/>
<circle cx="100.6" cy="100.4" r=".77"/>
</g>
<g fill="none" stroke="#000" stroke-width=".27">
<circle cx="100.6" cy="97.8" r=".77"/>
<circle cx="100.6" cy="100.4" r=".77"/>
</g>
<path d="M105.8 96.2h3.2v5.9h-3.2z" fill="#c0c0c0"/>
<path d="M105.8 96.2h3.2v5.9h-3.2zM105.8 96.2h.1" fill="none" stroke="#000" stroke-width=".2"/>
<g fill="#000">
<circle cx="107.3" cy="97.8" r=".77"/>
<circle cx="107.4" cy="100.4" r=".76"/>
</g>
<g fill="none" stroke="#000" stroke-width=".27">
<circle cx="107.3" cy="97.8" r=".77"/>
<circle cx="107.4" cy="100.4" r=".76"/>
</g>
<path d="M116.5 83.3h5.9v5.7h-5.9z" fill="#c0c0c0"/>
<path d="M116.5 83.3h5.9v5.7h-5.9z" fill="none" stroke="#000" stroke-width=".2"/>
<g fill="#000">
<circle cx="118.1" cy="85" r=".78"/>
<circle cx="118.1" cy="87.6" r=".77"/>
<circle cx="120.7" cy="85" r=".78"/>
<circle cx="120.7" cy="87.6" r=".77"/>
</g>
<g fill="none" stroke="#000" stroke-width=".27">
<circle cx="118.1" cy="85" r=".78"/>
<circle cx="118.1" cy="87.6" r=".77"/>
<circle cx="120.7" cy="85" r=".78"/>
<circle cx="120.7" cy="87.6" r=".77"/>
</g>
<path d="M130.1 79h5.9v16h-5.9z" fill="#c0c0c0"/>
<path d="M130.1 79h5.9v16h-5.9z" fill="none" stroke="#000" stroke-width=".2"/>
<g fill="#000">
<circle cx="131.8" cy="90.8" r=".77"/>
<circle cx="131.8" cy="80.5" r=".77"/>
<circle cx="131.8" cy="88.2" r=".77"/>
<circle cx="131.8" cy="85.6" r=".77"/>
<circle cx="131.8" cy="93.3" r=".77"/>
<circle cx="131.8" cy="83.1" r=".77"/>
<circle cx="134.3" cy="85.6" r=".77"/>
<circle cx="134.3" cy="88.2" r=".77"/>
<circle cx="134.3" cy="80.5" r=".77"/>
<circle cx="134.3" cy="90.8" r=".77"/>
<circle cx="134.3" cy="93.3" r=".77"/>
<circle cx="134.3" cy="83.1" r=".77"/>
</g>
<g fill="none" stroke="#000" stroke-width=".27">
<circle cx="131.8" cy="90.8" r=".77"/>
<circle cx="131.8" cy="80.5" r=".77"/>
<circle cx="131.8" cy="88.2" r=".77"/>
<circle cx="131.8" cy="85.6" r=".77"/>
<circle cx="131.8" cy="93.3" r=".77"/>
<circle cx="131.8" cy="83.1" r=".77"/>
<circle cx="134.3" cy="85.6" r=".77"/>
<circle cx="134.3" cy="88.2" r=".77"/>
<circle cx="134.3" cy="80.5" r=".77"/>
<circle cx="134.3" cy="90.8" r=".77"/>
<circle cx="134.3" cy="93.3" r=".77"/>
<circle cx="134.3" cy="83.1" r=".77"/>
</g>
<path d="M175.7 62.7h5.9v13.6h-5.9z" fill="#c0c0c0"/>
<path d="M175.7 62.7h5.9v13.6h-5.9z" fill="none" stroke="#000" stroke-width=".2"/>
<g fill="#000">
<circle cx="177.4" cy="71.9" r=".76"/>
<circle cx="177.4" cy="66.7" r=".76"/>
<circle cx="177.4" cy="74.4" r=".76"/>
<circle cx="177.4" cy="64.2" r=".76"/>
<circle cx="177.4" cy="69.3" r=".76"/>
<circle cx="179.9" cy="71.9" r=".77"/>
<circle cx="179.9" cy="74.5" r=".77"/>
<circle cx="179.9" cy="66.7" r=".76"/>
<circle cx="179.9" cy="69.3" r=".76"/>
<circle cx="179.9" cy="64.2" r=".76"/>
</g>
<g fill="none" stroke="#000" stroke-width=".27">
<circle cx="177.4" cy="71.9" r=".76"/>
<circle cx="177.4" cy="66.7" r=".76"/>
<circle cx="177.4" cy="74.4" r=".76"/>
<circle cx="177.4" cy="64.2" r=".76"/>
<circle cx="177.4" cy="69.3" r=".76"/>
<circle cx="179.9" cy="71.9" r=".77"/>
<circle cx="179.9" cy="74.5" r=".77"/>
<circle cx="179.9" cy="66.7" r=".76"/>
<circle cx="179.9" cy="69.3" r=".76"/>
<circle cx="179.9" cy="64.2" r=".76"/>
</g>
<path d="M175.7 105.9h5.9v13.6h-5.9z" fill="#c0c0c0"/>
<path d="M175.7 105.9h5.9v13.6h-5.9z" fill="none" stroke="#000" stroke-width=".2"/>
<g fill="#000">
<circle cx="177.4" cy="112.5" r=".76"/>
<circle cx="177.4" cy="110" r=".76"/>
<circle cx="177.4" cy="107.4" r=".76"/>
<circle cx="177.4" cy="117.7" r=".76"/>
<circle cx="177.4" cy="115.1" r=".76"/>
<circle cx="179.9" cy="107.4" r=".77"/>
<circle cx="179.9" cy="117.7" r=".77"/>
<circle cx="179.9" cy="112.5" r=".77"/>
<circle cx="179.9" cy="115.1" r=".76"/>
<circle cx="179.9" cy="110" r=".76"/>
</g>
<g fill="none" stroke="#000" stroke-width=".27">
<circle cx="177.4" cy="112.5" r=".76"/>
<circle cx="177.4" cy="110" r=".76"/>
<circle cx="177.4" cy="107.4" r=".76"/>
<circle cx="177.4" cy="117.7" r=".76"/>
<circle cx="177.4" cy="115.1" r=".76"/>
<circle cx="179.9" cy="107.4" r=".77"/>
<circle cx="179.9" cy="117.7" r=".77"/>
<circle cx="179.9" cy="112.5" r=".77"/>
<circle cx="179.9" cy="115.1" r=".76"/>
<circle cx="179.9" cy="110" r=".76"/>
</g>
<path d="M175.7 84.3h5.9v13.6h-5.9z" fill="#c0c0c0"/>
<path d="M175.7 84.3h5.9v13.6h-5.9z" fill="none" stroke="#000" stroke-width=".2"/>
<g fill="#000">
<circle cx="177.4" cy="90.9" r=".77"/>
<circle cx="177.4" cy="96" r=".77"/>
<circle cx="177.4" cy="93.5" r=".77"/>
<circle cx="177.4" cy="85.8" r=".77"/>
<circle cx="177.4" cy="88.3" r=".76"/>
<circle cx="179.9" cy="85.8" r=".77"/>
<circle cx="179.9" cy="90.9" r=".77"/>
<circle cx="179.9" cy="96" r=".77"/>
<circle cx="179.9" cy="93.5" r=".77"/>
<circle cx="179.9" cy="88.3" r=".77"/>
</g>
<g fill="none" stroke="#000" stroke-width=".27">
<circle cx="177.4" cy="90.9" r=".77"/>
<circle cx="177.4" cy="96" r=".77"/>
<circle cx="177.4" cy="93.5" r=".77"/>
<circle cx="177.4" cy="85.8" r=".77"/>
<circle cx="177.4" cy="88.3" r=".76"/>
<circle cx="179.9" cy="85.8" r=".77"/>
<circle cx="179.9" cy="90.9" r=".77"/>
<circle cx="179.9" cy="96" r=".77"/>
<circle cx="179.9" cy="93.5" r=".77"/>
<circle cx="179.9" cy="88.3" r=".77"/>
</g>
<path d="M160.4 97h5.7v5.9h-5.7z" fill="#c0c0c0"/>
<path d="M97.2 69.3h12.7v12.7h-12.7zM150.4 82.4h7.7v7.7h-7.7zM160.4 97h5.7v5.9h-5.7zM166.1 102.9h.1" fill="none" stroke="#000" stroke-width=".2"/>
<g fill="#000">
<circle cx="161.8" cy="98.7" r=".78"/>
<circle cx="164.4" cy="98.7" r=".78"/>
<circle cx="161.8" cy="101.3" r=".77"/>
<circle cx="164.4" cy="101.3" r=".77"/>
</g>
<g fill="none" stroke="#000" stroke-width=".27">
<circle cx="161.8" cy="98.7" r=".78"/>
<circle cx="164.4" cy="98.7" r=".78"/>
<circle cx="161.8" cy="101.3" r=".77"/>
<circle cx="164.4" cy="101.3" r=".77"/>
</g>
<path d="M97.2 69.3h12.7v12.7h-12.7zM150.4 82.4h7.7v7.7h-7.7z" fill="#000"/>
<path d="M162 74.5h5.7v6h-5.7z" fill="#c0c0c0"/>
<path d="M162 74.5h5.7v6h-5.7zM167.7 80.5h.1" fill="none" stroke="#000" stroke-width=".2"/>
<g fill="#000">
<circle cx="163.4" cy="78.8" r=".77"/>
<circle cx="163.4" cy="76.2" r=".77"/>
<circle cx="166" cy="76.2" r=".77"/>
<circle cx="166" cy="78.8" r=".77"/>
</g>
<g fill="none" stroke="#000" stroke-width=".27">
<circle cx="163.4" cy="78.8" r=".77"/>
<circle cx="163.4" cy="76.2" r=".77"/>
<circle cx="166" cy="76.2" r=".77"/>
<circle cx="166" cy="78.8" r=".77"/>
</g>
<path d="M142.9 77.9h6v3.2h-6z" fill="#c0c0c0"/>
<path d="M142.9 77.9h6v3.2h-6z" fill="none" stroke="#000" stroke-width=".2"/>
<g fill="#000">
<circle cx="144.6" cy="79.4" r=".77"/>
<circle cx="147.2" cy="79.4" r=".77"/>
</g>
<g fill="none" stroke="#000" stroke-width=".27">
<circle cx="144.6" cy="79.4" r=".77"/>
<circle cx="147.2" cy="79.4" r=".77"/>
</g>
<path d="M147.5 56h3.2v6h-3.2z" fill="#c0c0c0"/>
<path d="M147.5 56h3.2v6h-3.2zM147.5 56h.1" fill="none" stroke="#000" stroke-width=".2"/>
<g fill="#000">
<circle cx="149" cy="57.7" r=".77"/>
<circle cx="149" cy="60.3" r=".77"/>
</g>
<g fill="none" stroke="#000" stroke-width=".27">
<circle cx="149" cy="57.7" r=".77"/>
<circle cx="149" cy="60.3" r=".77"/>
</g>
<path d="M154.1 56.2h10.9v5.9h-10.9z" fill="#c0c0c0"/>
<path d="M81.1 51.7h7.7v7.7h-7.7zM154.1 56.2h10.9v5.9h-10.9zM165 62.1h.1" fill="none" stroke="#000" stroke-width=".2"/>
<g fill="#000">
<circle cx="155.7" cy="57.8" r=".77"/>
<circle cx="158.3" cy="57.8" r=".77"/>
<circle cx="160.8" cy="57.8" r=".77"/>
<circle cx="163.4" cy="57.8" r=".77"/>
<circle cx="155.7" cy="60.4" r=".76"/>
<circle cx="158.3" cy="60.4" r=".77"/>
<circle cx="160.8" cy="60.4" r=".77"/>
<circle cx="163.4" cy="60.4" r=".77"/>
</g>
<g fill="none" stroke="#000" stroke-width=".27">
<circle cx="155.7" cy="57.8" r=".77"/>
<circle cx="158.3" cy="57.8" r=".77"/>
<circle cx="160.8" cy="57.8" r=".77"/>
<circle cx="163.4" cy="57.8" r=".77"/>
<circle cx="155.7" cy="60.4" r=".76"/>
<circle cx="158.3" cy="60.4" r=".77"/>
<circle cx="160.8" cy="60.4" r=".77"/>
<circle cx="163.4" cy="60.4" r=".77"/>
</g>
<path d="M81.1 51.7h7.7v7.7h-7.7z" fill="#000"/>
<circle cx="64" cy="131.6" r="2.4" fill="#fff"/>
<circle cx="64" cy="131.6" r="2.4" fill="none" stroke="#00f" stroke-width=".77"/>
<circle cx="64" cy="111.6" r="2.4" fill="#fff"/>
<circle cx="64" cy="111.6" r="2.4" fill="none" stroke="#00f" stroke-width=".77"/>
<circle cx="64" cy="91.5" r="2.4" fill="#fff"/>
<circle cx="64" cy="91.5" r="2.4" fill="none" stroke="#00f" stroke-width=".77"/>
<circle cx="64" cy="70.7" r="2.4" fill="#fff"/>
<circle cx="64" cy="70.7" r="2.4" fill="none" stroke="#00f" stroke-width=".77"/>
<circle cx="64" cy="50.6" r="2.4" fill="#fff"/>
<circle cx="64" cy="50.6" r="2.4" fill="none" stroke="#00f" stroke-width=".77"/>
<circle cx="137.7" cy="97.9" r="2.4" fill="#fff"/>
<circle cx="137.7" cy="97.9" r="2.4" fill="none" stroke="#00f" stroke-width=".77"/>
<circle cx="90" cy="123.6" r="2.41" fill="#fff"/>
<circle cx="90" cy="123.6" r="2.41" fill="none" stroke="#00f" stroke-width=".77"/>
<circle cx="185" cy="69.1" r="2.41" fill="#fff"/>
<circle cx="185" cy="69.1" r="2.41" fill="none" stroke="#00f" stroke-width=".77"/>
<circle cx="185" cy="92.3" r="2.4" fill="#fff"/>
<circle cx="185" cy="92.3" r="2.4" fill="none" stroke="#00f" stroke-width=".77"/>
<circle cx="185" cy="114" r="2.4" fill="#fff"/>
<circle cx="185" cy="114" r="2.4" fill="none" stroke="#00f" stroke-width=".77"/>
<circle cx="155.8" cy="65.9" r="2.39" fill="#fff"/>
<circle cx="155.8" cy="65.9" r="2.39" fill="none" stroke="#00f" stroke-width=".77"/>
<circle cx="84.8" cy="92.3" r="2.4" fill="#fff"/>
<circle cx="84.8" cy="92.3" r="2.4" fill="none" stroke="#00f" stroke-width=".77"/>
<circle cx="84.8" cy="84.3" r="2.4" fill="#fff"/>
<circle cx="84.8" cy="84.3" r="2.4" fill="none" stroke="#00f" stroke-width=".77"/>
<circle cx="124.9" cy="91.3" r="2.42" fill="#fff"/>
<circle cx="124.9" cy="91.3" r="2.42" fill="none" stroke="#00f" stroke-width=".77"/>
<circle cx="124.9" cy="81.9" r="2.4" fill="#fff"/>
<circle cx="124.9" cy="81.9" r="2.4" fill="none" stroke="#00f" stroke-width=".77"/>
<circle cx="165.9" cy="71.1" r="2.4" fill="#fff"/>
<circle cx="165.9" cy="71.1" r="2.4" fill="none" stroke="#00f" stroke-width=".77"/>
<circle cx="166" cy="83.9" r="2.4" fill="#fff"/>
<circle cx="166" cy="83.9" r="2.4" fill="none" stroke="#00f" stroke-width=".77"/>
<circle cx="161.8" cy="93.3" r="2.4" fill="#fff"/>
<circle cx="161.8" cy="93.3" r="2.4" fill="none" stroke="#00f" stroke-width=".77"/>
<circle cx="155.4" cy="104.4" r="2.39" fill="#fff"/>
<circle cx="155.4" cy="104.4" r="2.39" fill="none" stroke="#00f" stroke-width=".77"/>
<circle cx="50.3" cy="55.1" r="2.4" fill="#fff"/>
<circle cx="50.3" cy="55.1" r="2.4" fill="none" stroke="#00f" stroke-width=".77"/>
<circle cx="50.3" cy="75.5" r="2.41" fill="#fff"/>
<circle cx="50.3" cy="75.5" r="2.41" fill="none" stroke="#00f" stroke-width=".77"/>
<circle cx="50.3" cy="95.6" r="2.4" fill="#fff"/>
<circle cx="50.3" cy="95.6" r="2.4" fill="none" stroke="#00f" stroke-width=".77"/>
<circle cx="50.3" cy="115.6" r="2.4" fill="#fff"/>
<circle cx="50.3" cy="115.6" r="2.4" fill="none" stroke="#00f" stroke-width=".77"/>
<circle cx="50.3" cy="134.8" r="2.4" fill="#fff"/>
<circle cx="50.3" cy="134.8" r="2.4" fill="none" stroke="#00f" stroke-width=".77"/>
<circle cx="128.3" cy="97.7" r="2.41" fill="#fff"/>
<circle cx="128.3" cy="97.7" r="2.41" fill="none" stroke="#00f" stroke-width=".77"/>
<circle cx="155.8" cy="52.6" r="2.39" fill="#fff"/>
<circle cx="155.8" cy="52.6" r="2.39" fill="none" stroke="#00f" stroke-width=".77"/>
<circle cx="172.2" cy="74.7" r="2.4" fill="#fff"/>
<circle cx="172.2" cy="74.7" r="2.4" fill="none" stroke="#00f" stroke-width=".77"/>
<circle cx="172.2" cy="95.9" r="2.41" fill="#fff"/>
<circle cx="172.2" cy="95.9" r="2.41" fill="none" stroke="#00f" stroke-width=".77"/>
<circle cx="172.2" cy="114" r="2.4" fill="#fff"/>
<circle cx="172.2" cy="114" r="2.4" fill="none" stroke="#00f" stroke-width=".77"/>
<g fill="none" stroke="#00f" stroke-width=".43">
<path d="M52.7 55.1h3.2M61.7 52.3l-3.1 2.4M52.7 75.1h3.2M62.3 72.4l-3.9 2.7M52.7 95.5h3.2M61.9 92.9l-3.4 2.6M87.2 85.1l2.2 2.2M89.2 89.9l-1.6 1.6M120.5 87.9l2.8 1.7M122.9 83.2l-2 2M131.7 93.4l-2.4 2.4M134.5 93.2l2 2.8"/>
<path d="M52.7 115.6h3.2M61.9 112.8l-3.1 2.6M89.9 118.3v2.9M52.7 135h3.4M62 133l-3.5 2.4"/>
</g>
<circle cx="117.7" cy="127.6" r="2.4" fill="#fff"/>
<circle cx="117.7" cy="127.6" r="2.4" fill="none" stroke="#00f" stroke-width=".77"/>
<g fill="none" stroke="#00f" stroke-width=".43">
<path d="M155.8 55.1v2.8M155.9 60.3v3.2M166 73.5v2.8M166 78.7v2.8M174.6 74.7h2.8M183.4 70.9l-3.6 3.5M161.8 95.7v3.1M174.6 95.9h2.8M182.8 93.6l-2.6 2.5M161.8 101.2l-4 2.4M174.3 115.1l2.7 2.7M183.1 115.4l-3.3 2.6"/>
<path d="M117.7 130v4"/>
</g>
<text font-size="6.3" x="19" y="16.9">C8051F580DK</text>
<g font-size="4.3">
<text x="160.4" y="45.5">SIDE “B”</text>
<text x="70.6" y="69.9">SIDE “A”</text>
<text x="144.2" y="120.9">C8051F580-TB</text>
</g>
<text font-size="3.9" x="59.8" y="149.7">Figure 3. C8051F580 Target Board with Pin Numbers</text>
<g font-size="3.2" fill="#00f">
<text x="63.2" y="51.8">1</text>
<text x="155" y="53.8">2</text>
<text x="49.5" y="56.2">2</text>
<text x="63.2" y="71.9">1</text>
<text x="155" y="67.1">1</text>
<text x="184.2" y="70.3">1</text>
<text x="49.5" y="76.7">2</text>
<text x="165.1" y="72.3">1</text>
<text x="171.4" y="75.9">2</text>
<text x="124.1" y="83.1">1</text>
<text x="84" y="85.5">2</text>
<text x="165.2" y="85.1">2</text>
<text x="63.2" y="92.7">1</text>
<text x="84" y="93.5">1</text>
<text x="124.1" y="92.5">2</text>
<text x="161" y="94.5">2</text>
<text x="184.2" y="93.5">1</text>
<text x="49.5" y="96.7">2</text>
<text x="127.5" y="98.9">2</text>
<text x="136.9" y="99.1">1</text>
<text x="171.4" y="97.1">2</text>
<text x="154.6" y="105.6">1</text>
<text x="63.2" y="112.8">1</text>
<text x="49.5" y="116.8">2</text>
<text x="171.4" y="115.2">2</text>
<text x="184.2" y="115.2">1</text>
<text x="89.2" y="124.8">1</text>
<text x="116.9" y="128.8">1</text>
<text x="49.5" y="136">2</text>
<text x="63.2" y="132.8">1</text>
</g>
<g font-size="3.2">
<text x="117.5" y="109.1">SILICON LABS</text>
<text x="19" y="266">8</text>
<text x="102" y="266">Rev. 0.1</text>
</g>
<g font-size="2.9">
<text x="43.9" y="42.9">P1</text>
<text x="51.2" y="42.1">Port 0 “A”</text>
<text x="90.3" y="45.3">P5</text>
<text x="113.5" y="43.9">TB1</text>
<text x="152.7" y="43.1">TB2</text>
<text x="69.4" y="52.5">COMM</text>
<text x="82.9" y="50.8">U5</text>
<text x="102.4" y="50.5">R27</text>
<text x="61" y="56.8">J1</text>
<text x="65.5" y="55.7">DS4</text>
<text x="101.9" y="59.9">J20</text>
<text x="124" y="59">J14</text>
<text x="143.6" y="58.4">J8</text>
<text x="166.2" y="60">J26</text>
<text x="51.2" y="62.2">Port 4 “A”</text>
<text x="172.6" y="61.5">Port 0 “B”</text>
<text x="61" y="76.8">J5</text>
<text x="84.5" y="77.3">P1.3_A</text>
<text x="119.5" y="73.9">J22</text>
<text x="130.7" y="77.4">J17</text>
<text x="182.4" y="76.1">J27</text>
<text x="51.2" y="82.3">Port 3 “A”</text>
<text x="80" y="80.8">DS2</text>
<text x="152.2" y="80.7">U2</text>
<text x="157.1" y="78.4">J31</text>
<text x="172.6" y="83.1">Port 1 “B”</text>
<text x="68.7" y="86.6">P1.4_A</text>
<text x="110.8" y="84.7">U1</text>
<text x="143.6" y="84.3">J32</text>
<text x="88.3" y="95.8">J19</text>
<text x="117.1" y="93.3">J24</text>
<text x="61" y="96.9">J4</text>
<text x="81.7" y="99.9">J18</text>
<text x="155.5" y="100.8">J11</text>
<text x="182.4" y="97.7">J28</text>
<text x="51.2" y="102.4">Port 2 “A”</text>
<text x="98.4" y="106.2">J10</text>
<text x="105.9" y="106.2">J9</text>
<text x="172.6" y="104.7">Port 2 “B”</text>
<text x="68.7" y="112.2">RESET_A</text>
<text x="141.9" y="108.2">P1.4_B</text>
<text x="152.3" y="112">DS1</text>
<text x="157.6" y="108.6">P1.3_B</text>
<text x="61" y="117">J3</text>
<text x="92.8" y="116.3">J7</text>
<text x="101.9" y="119.1">J21</text>
<text x="117.8" y="117.6">PWR</text>
<text x="182.4" y="119.3">J29</text>
<text x="51.2" y="122.5">Port 1 “A”</text>
<text x="111.7" y="120.6">DS3</text>
<text x="75.2" y="127.9">DEBUG_A</text>
<text x="149.7" y="127.9">DEBUG_B</text>
<text x="171.3" y="129.8">RESET_B</text>
<text x="61" y="137.1">J2</text>
<text x="67.5" y="137.2">P2</text>
<text x="94.4" y="135.5">P4</text>
<text x="109.5" y="137.1">TB3</text>
<text x="142" y="137.2">P3</text>
</g>
<g font-size="2.9" fill="#fff">
<text x="99.3" y="74.8">C8051</text>
<text x="100.3" y="78.2">F580</text>
<text x="151" y="87.1">F582</text>
</g>
<g font-size="2.1">
<text x="123.1" y="53.3" transform="rotate(-90 123.1 53.3)">+LIN_V</text>
<text x="131" y="50.9" transform="rotate(-90 131 50.9)">GND</text>
<text x="139.3" y="53.3" transform="rotate(-90 139.3 53.3)">CAN_H</text>
<text x="143.3" y="53" transform="rotate(-90 143.3 53)">CAN_L</text>
<text x="147.1" y="50.9" transform="rotate(-90 147.1 50.9)">GND</text>
<text x="127.1" y="55.1" transform="rotate(-90 127.1 55.1)">LIN_OUT</text>
<text x="120.2" y="111">www.silabs.com</text>
</g>
</svg>
